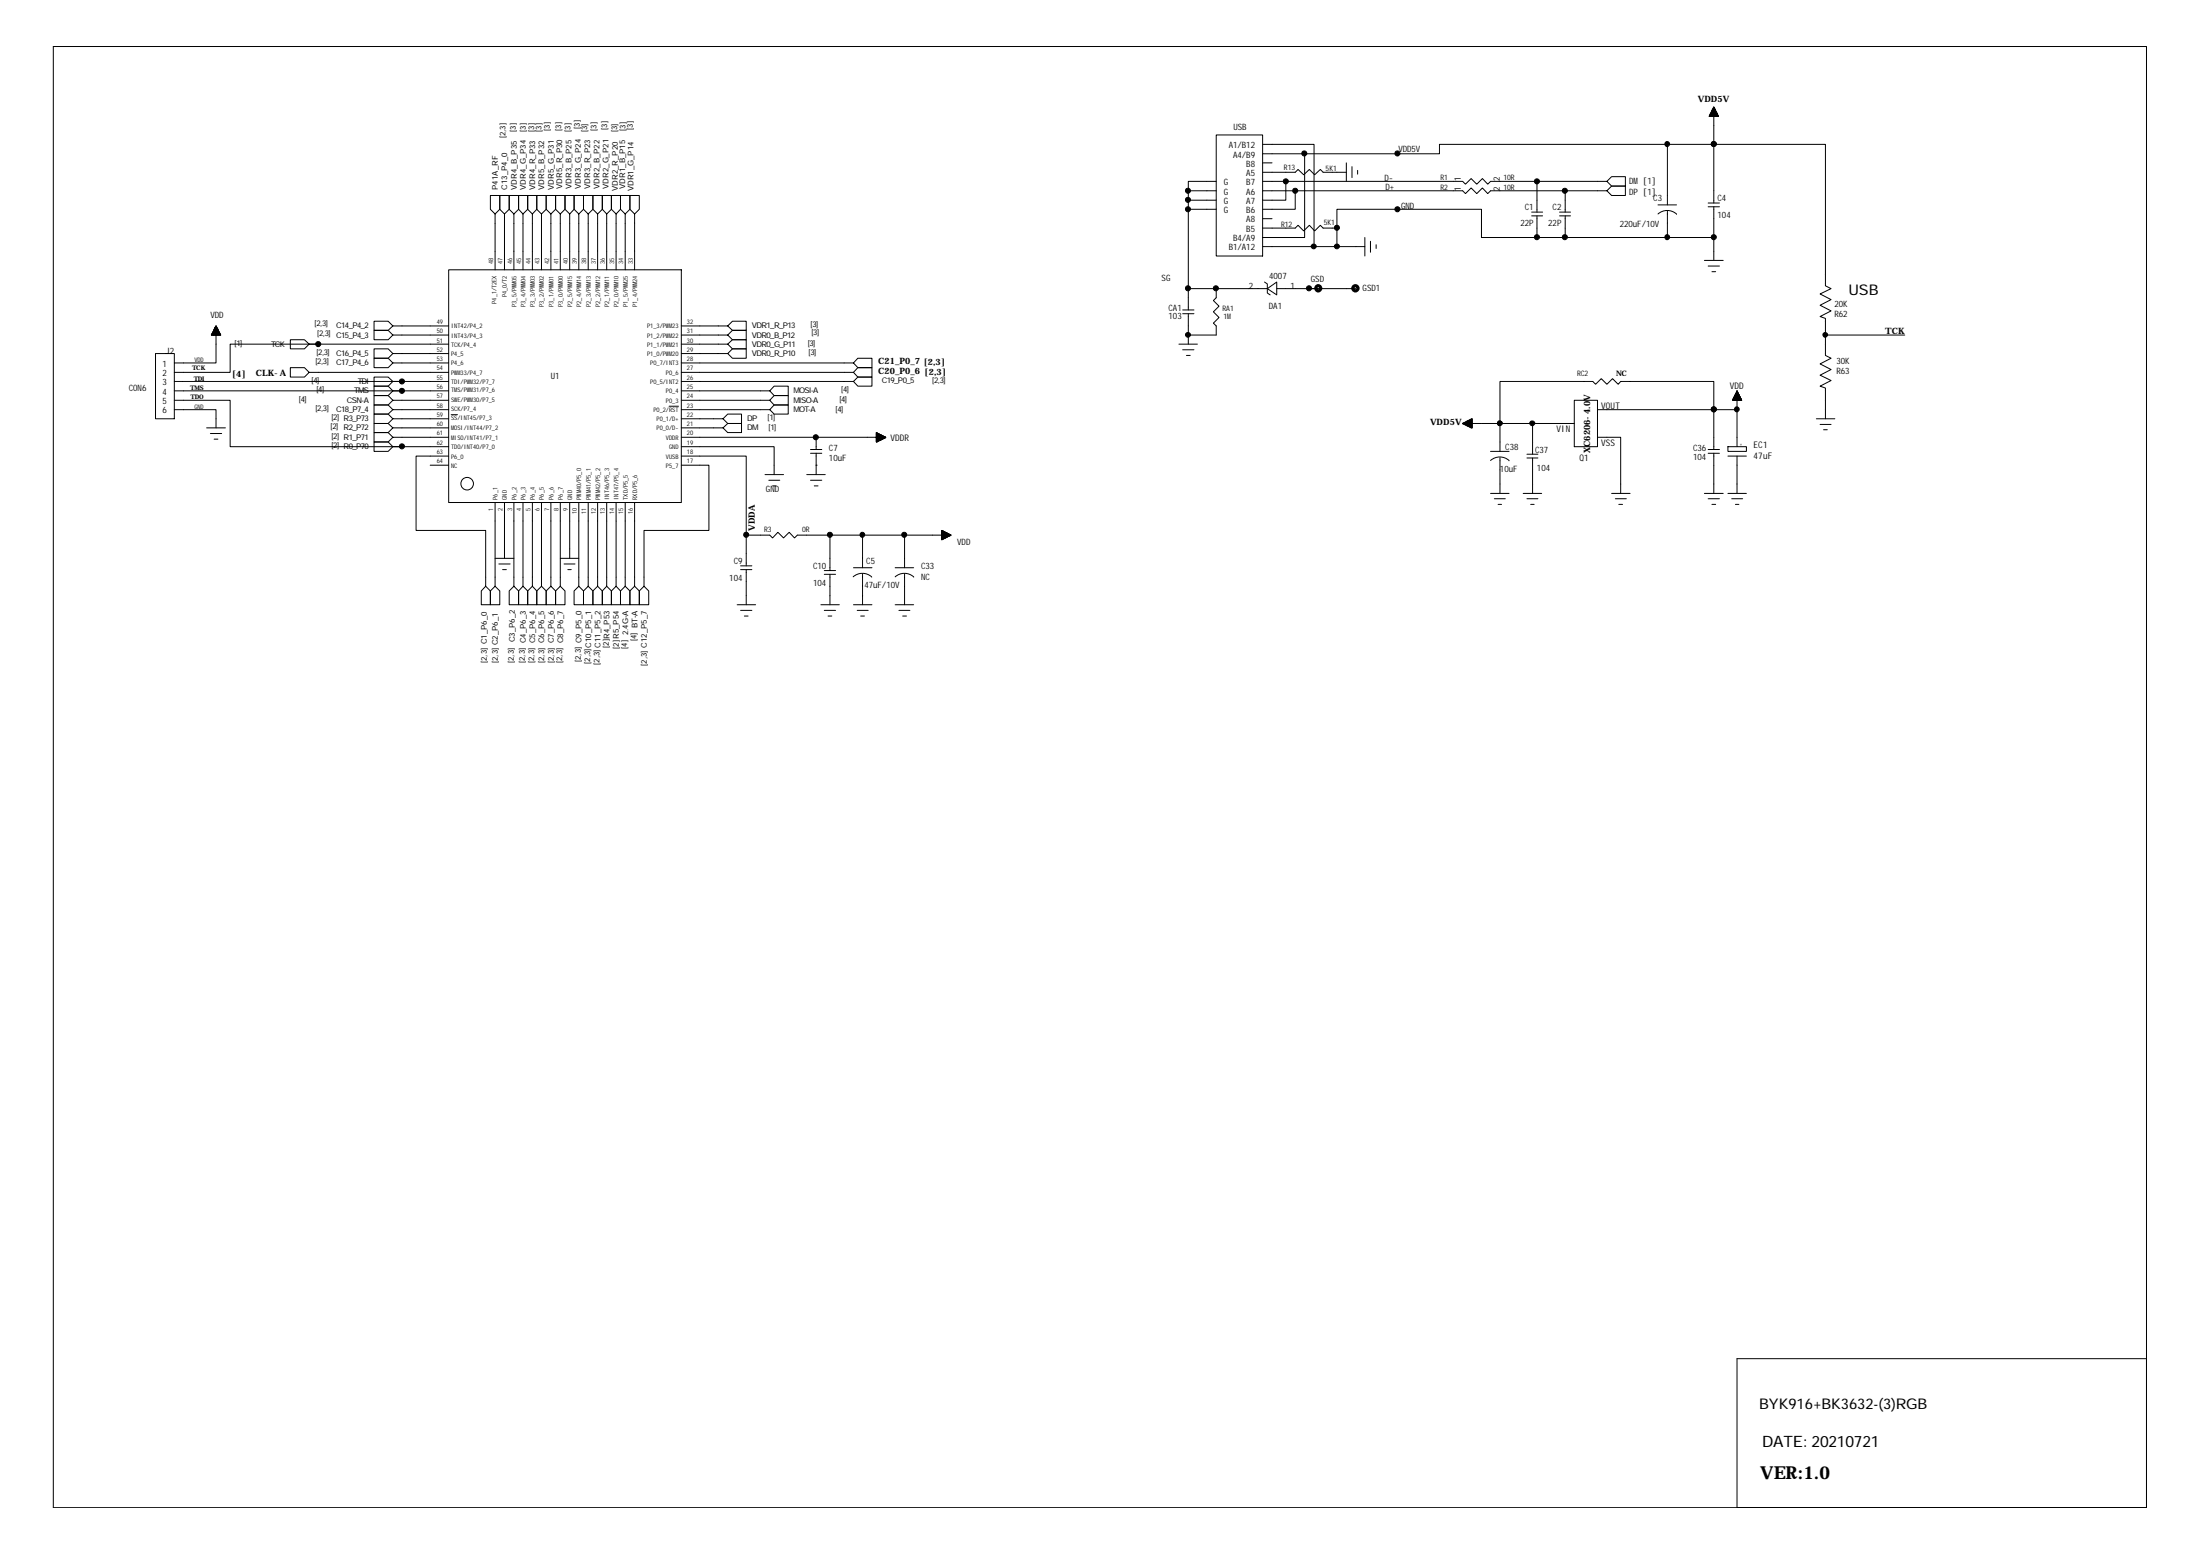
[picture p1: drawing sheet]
<svg xmlns="http://www.w3.org/2000/svg" width="297mm" height="210mm" viewBox="0 0 297 210" stroke-linecap="round" stroke-linejoin="round" font-family="sans-serif">
<g fill="none" stroke="#000" stroke-width=".14">
<path d="M7.2 6.3h282.6v197.2h-282.6zM164.2 18.2h6.3v16.4h-6.3zM170.5 19.5h6.9v13.8h3.1M225.1 19.5v8.2M225.1 19.5h21.4v19.1l.7 .4-1.5 .7 1.5 .7-1.5 .8 1.5 .8-1.5 .7 .8 .3v5l.7 .4-1.5 .7 1.5 .8-1.5 .7 1.5 .8-1.5 .7 .8 .3v4.1M225.1 19.5h-30.7v1.3h-5.7M230.8 15.7h1.2M230.8 15.6h1.1M230.8 15.6v.1M230.9 15.6h1v.1M230.9 15.5h1v.2M230.9 15.4v.3"/>
<path d="M230.9 15.4h1M230.9 15.3v.4M231 15.3h.8M231.1 15.2h.7v.5M231.1 15.1h.6M231.1 15v.7M231.1 15h.6v.7M231.1 15h.5v.7M231.1 14.9v.8M231.2 14.9h.4M231.2 14.8v.9M231.2 14.8h.4"/>
<path d="M231.3 14.8h.3M231.3 14.7h.2v1M231.3 14.6h.2M231.3 14.6v1.1M231.4 14.6h.1M231.4 14.5v1.2M231.4 15.7v-1.3l.6 1.3h-1.2l.6-1.3v13M231.5 14.7h-.2v1M231.6 14.7v1M231.6 14.8v.9M231.7 15.1h-.6v.6M231.8 15.2h-.8v.5"/>
<path d="M231.8 15.3v.4M231.9 15.3v.4M232 15.6h-1.2v.1M60.6 36.4h31.4v31.4h-31.4zM66.8 28.9l-.6-.6v-1.9h1.3v1.9l-.7 .6v7.5M68.1 28.9l-.6-.6v-1.9h1.2v1.9l-.6 .6v7.5M69.4 28.9l-.7-.6v-1.9h1.3v1.9l-.6 .6v7.5M70.6 28.9l-.6-.6v-1.9h1.2v1.9l-.6 .6v7.5M71.9 28.9l-.7-.6v-1.9h1.3v1.9l-.6 .6v7.5M73.1 28.9l-.6-.6v-1.9h1.2v1.9l-.6 .6v7.5M74.4 28.9l-.7-.6v-1.9h1.3v1.9l-.6 .6v7.5M75.6 28.9l-.6-.6v-1.9h1.3v1.9l-.7 .6v7.5"/>
<path d="M76.9 28.9l-.6-.6v-1.9h1.2v1.9l-.6 .6v7.5M78.1 28.9l-.6-.6v-1.9h1.3v1.9l-.7 .6v7.5M79.4 28.9l-.6-.6v-1.9h1.3v1.9l-.7 .6v7.5M80.7 28.9l-.6-.6v-1.9h1.2v1.9l-.6 .6v7.5M81.9 28.9l-.6-.6v-1.9h1.2v1.9l-.6 .6v7.5M83.2 28.9l-.6-.6v-1.9h1.2v1.9l-.6 .6v7.5M84.4 28.9l-.6-.6v-1.9h1.2v1.9l-.6 .6v7.5M85.7 28.9l-.7-.6v-1.9h1.3v1.9l-.6 .6v7.5M160.4 28.3v13.5M160.4 39h10.7M160.4 27v1.3h3.8M160.4 25.8v1.2h3.8"/>
<path d="M164.2 24.5h-3.8v1.3h3.8M164.2 39v1.2l-.4 .4 .8 .7-.8 .8 .8 .8-.8 .7 .4 .4v1.2h-3.8M164.2 39h.1M170.5 24.5h27l.4 .4 .7-.8 .8 .8 .8-.8 .7 .8 .4-.4h15.7l.6 .6h1.9v-1.3h-1.9l-.6 .7M170.5 25.8h27l.4 .3 .7-.7 .8 .7 .8-.7 .7 .7 .4-.3h15.7l.6 .6h1.9v-1.3h-1.9l-.6 .7M170.5 30.8h4.4l.4-.4 .7 .8 .8-.8 .7 .8 .8-.8 .3 .4h1.9M170.5 23.3h4.4l.4-.4 .7 .7 .8-.7 .7 .7 .8-.7 .3 .4h3.2M170.5 22h1.2M170.5 20.8h18.2M170.5 29.5h1.2M170.5 33.3h6.9M170.7 38.1l.4 .2v1.3l.4 .2"/>
<path d="M171.1 39l1.3-.9v1.7zM172.4 39h5.6M173.6 24.5v2.5h-3.1M174.9 25.8v2.5h-4.4M176.1 20.8v11.3h-5.6M176.8 39h6.2M180.5 33.3h3.8M180.5 30.8v2.5M181.8 22v2.5M182.5 22.5v1.5M183.3 23v.5M184.3 32.1v2.5"/>
<path d="M185 32.6v1.5M185.8 33v.5M188.7 28.3h-8.2v2.5M188.7 28.3h.1M188.7 20.8h.1M188.7 28.3h11.3v3.8h7.5M206.8 29.1h1.5M206.8 28.6h1.5M207.5 24.5v4.1M207.5 29.1v3M207.5 32.1h3.8M210.6 29.1h1.4"/>
<path d="M210.6 28.6h1.4M211.3 29.1v3h13.8M211.3 25.8v2.8M223.9 27.7h2.5M223.9 28.9a1.82 1.82 0 0 1 2.5 0M225.1 28.5v3.6M225.1 32.1h6.3M230.1 35.2h2.6M230.6 27.9h1.6M230.6 27.4h1.6M230.6 35.9h1.6M231.1 36.7h.5"/>
<path d="M231.4 27.9v7.3M21 47.7h2.5v8.8h-2.5zM23.5 54h7.6v6.3h23.2M23.5 55.3h5.7v2.5M23.5 52.8h37.1M23.5 51.5h37.1M27.9 57.8h2.5M28.4 58.5h1.5M28.5 45.2h1.3M28.6 45.2h1.2M28.6 45.1h1.2M28.6 45.2v-.1h1.1v.1"/>
<path d="M28.7 45h1M28.7 45.2v-.2h1v.2M28.7 44.9h.9M28.7 45.2v-.3h.9v.3M28.7 44.8h.9M28.8 45.2v-.4h.7v.4M28.8 44.7h.7M28.8 45.2v-.5h.7v.5M28.9 44.6h.6M28.9 45.2v-.7h.6v.7M28.9 44.5h.5M28.9 44.4h.5"/>
<path d="M28.9 59.3h.5M29 44.3h.3M29 45.2v-.9h.3v.9M29 44.2h.3M29.1 44.1h.2v1.1M29.1 44h.1M29.2 45.2v-1.2l-.7 1.2h1.3l-.6-1.2v5h-5.7M29.2 44.1h-.1v1.1M29.2 44v1.2M29.3 44.2h-.3v1M29.4 44.3v.9M29.4 44.4h-.4v.8"/>
<path d="M29.4 44.5h-.5v.7M29.4 44.4v.8M41.7 50.3l-.6-.7h-1.9v1.3h1.9l.6-.6h18.9M41.7 46.5l-.6-.6h-1.9v1.2h1.9l.6-.6h1.3M43 46.5h17.6M43 46.5h.1M43 46.5h-11.9v3.8h-7.6M53 51.5l-.6-.6h-1.9v1.2h1.9l.6-.6h1.3M53 52.8l-.6-.7h-1.9v1.3h1.9l.6-.6h1.3M53 54l-.6-.6h-1.9v1.3h1.9l.6-.7h7.6M53 59l-.6-.6h-1.9v1.3h1.9l.6-.7h7.6M53 57.8l-.6-.6h-1.9v1.2h1.9l.6-.6h7.6"/>
<path d="M53 56.5l-.6-.6h-1.9v1.3h1.9l.6-.7h7.6M53 55.3l-.6-.6h-1.9v1.2h1.9l.6-.6h7.6M53 49l-.6-.6h-1.9v1.2h1.9l.6-.6h7.6M53 47.7l-.6-.6h-1.9v1.3h1.9l.6-.7h7.6M53 45.2l-.6-.6h-1.9v1.3h1.9l.6-.7h7.6M53 44l-.6-.6h-1.9v1.2h1.9l.6-.6h7.6M54.3 51.5h.1M54.3 52.8h.1M60.9 56h.9M90.3 54.8h1.3M92 47.7h6.3l.6 .7h1.9v-1.3h-1.9l-.6 .6M92 46.5h6.3l.6 .6h1.9v-1.2h-1.9l-.6 .6"/>
<path d="M92 45.2h6.3l.6 .7h1.9v-1.3h-1.9l-.6 .6M92 44h6.3l.6 .6h1.9v-1.2h-1.9l-.6 .6M92 56.5h5.6l.7 .7h1.8v-1.3h-1.8l-.7 .6M92 57.8h5.6l.7 .6h1.8v-1.2h-1.8l-.7 .6M92 55.3h11.9l.6 .6h1.9v-1.2h-1.9l-.6 .6M92 54h11.9l.6 .7h1.9v-1.3h-1.9l-.6 .6M92 52.8h11.9l.6 .6h1.9v-1.3h-1.9l-.6 .7M92 51.5h23.2l.6 .6h1.9v-1.2h-1.9l-.6 .6M92 50.3h23.2l.6 .6h1.9v-1.3h-1.9l-.6 .7M92 49h23.2l.6 .6h1.9v-1.2h-1.9l-.6 .6M92 59h27.6l-1.3 .7v-1.3l1.3 .6h-1.3M110.2 59h.1"/>
<path d="M110.2 59v1.7M118.3 58.5h.3v1M118.3 58.4v1.3h.1v-1.3h-.1M118.3 59.6h.2M118.3 59.5h.3M118.3 58.6h.4v.9h-.4M118.3 59.5h.5M118.3 58.7h.6v.7h-.6M118.3 59.4h.7M118.3 59.2h1M118.3 59.2h1.2M118.3 59.1h1.2"/>
<path d="M118.3 59h1.2v.1M118.3 58.9h1.1v.3M118.3 58.9h1v.3M118.3 58.9h.9v.3M118.3 58.8h.8v.5M118.3 58.7h.7v.7M118.3 58.6h.5v.9M118.3 58.5h.2v1.1M118.4 58.5v1.1M118.5 58.5v1.1M118.7 58.6v.9M118.8 58.6v.8"/>
<path d="M119 58.7v.7M119 58.8v.5M119.2 58.8v.5h-.9M119.3 58.9v.3h-1M119.3 58.9v.3M119.5 59v.1M159.2 46.5h2.5M159.7 42.3h1.5M159.7 41.8h1.5M159.7 47.2h1.5M160.2 48h.5M160.4 45.2h.1"/>
<path d="M160.4 42.3v4.2M197.5 57.2h1.3M197.5 57.2l1.3-.7v1.3l-1.3-.6h5v3.7M197.6 57.2h1.2M197.6 57.1v.1M197.7 57.3h1.1M197.7 57.1v.1M197.8 57v.3h1M197.9 57v.4h.9M198 57.5h.8M198 56.9v.5M198.1 56.9v.6"/>
<path d="M198.2 56.8v.7M198.2 57.5h.6M198.3 56.7v.9h.5M198.4 56.7v.9M198.5 57.7h.3M198.5 56.7v1M198.6 56.6v1.1M198.7 56.6v1.2M198.8 56.8h-.7v.7h.7M198.8 57.1h-1.3v.1M198.8 56.9h-.8v.6M198.8 56.6h-.3v1.1"/>
<path d="M198.8 57h-.8v.4M198.8 56.7h-.4v.9h.4M198.8 57h-.9v.3M198.8 56.7h-.5v.9M198.8 57h-1.1v.3M198.8 56.8h-.6v.7M198.8 56.5v1.3h-.2v-1.2h.2M198.8 57.1h-1.1v.1M202.5 57.2h.1M206.9 57.2h5.7M206.9 57.2h-4.4v-5.7h12.6l.3 .4 .8-.8 .8 .8 .7-.8 .8 .8 .3-.4h12.6v9.2M206.9 57.2v4.1"/>
<path d="M212.6 54h3.1v6.3h-3.1zM215.7 59h3.1v7.6M215.7 55.3h18.8M231.4 55.3h.1M233.9 54h1.3M233.9 53.9h1.2M234 54v-.1h1.1v.1M234 53.9h1.1M234 54v-.2h1.1v.2M234.1 53.8h.9M234.1 54v-.3h.9v.3M234.1 53.7h.9"/>
<path d="M234.1 54v-.4h.8v.4M234.1 53.6h.8M234.2 54v-.5h.7v.5M234.2 53.4h.7M234.2 54v-.6h.7v.6M234.2 53.4h.6M234.3 53.3h.5M234.4 53.2h.3v.8M234.4 53.1h.3M234.4 54v-1h.3v1M234.4 53h.2M234.5 52.9h.1"/>
<path d="M234.5 52.8l-.6 1.2h1.3l-.7-1.2v2.5M234.5 55.3v5M234.6 52.8v1.2M234.6 52.8h-.1v1.2M234.6 52.9v1.1M234.7 53.1h-.3v.9M234.7 53.1v.9M234.7 53.2h-.4v.8M234.8 53.3v.7M234.8 53.3h-.5v.7M245.2 56.5h2.5M245.7 57.3h1.5"/>
<path d="M246.2 58h.5M246.5 45.2h10.7M53 60.3l-.6-.6h-1.9v1.2h1.9l.6-.6h1.3M54.3 60.3h.1M54.3 60.3h6.3M58.1 62.8h2.5M60.6 61.6h-4.4v10h9.4v7.5l.6 .7v1.8h-1.2v-1.8l.6-.7M66.8 67.8v11.3l.7 .7v1.8h-1.3v-1.8l.6-.7M66.8 75.4h2.6M67.4 76.1h1.5M67.9 76.9h.5M68.1 67.8v7.6"/>
<path d="M69.4 67.8v11.3l.6 .7v1.8h-1.3v-1.8l.7-.7M70.6 67.8v11.3l.6 .7v1.8h-1.2v-1.8l.6-.7M71.9 67.8v11.3l.6 .7v1.8h-1.3v-1.8l.7-.7M73.1 67.8v11.3l.6 .7v1.8h-1.2v-1.8l.6-.7M74.4 67.8v11.3l.6 .7v1.8h-1.3v-1.8l.7-.7M75.6 67.8v11.3l.7 .7v1.8h-1.3v-1.8l.6-.7M75.6 75.4h2.5M76.2 76.1h1.4M76.7 76.9h.4M76.9 67.8v7.6M78.1 67.8v11.3l.7 .7v1.8h-1.3v-1.8l.6-.7M79.4 67.8v11.3l.7 .7v1.8h-1.3v-1.8l.6-.7"/>
<path d="M80.7 67.8v11.3l.6 .7v1.8h-1.2v-1.8l.6-.7M81.9 67.8v11.3l.6 .7v1.8h-1.2v-1.8l.6-.7M83.2 67.8v11.3l.6 .7v1.8h-1.2v-1.8l.6-.7M84.4 67.8v11.3l.6 .7v1.8h-1.2v-1.8l.6-.7M85.7 67.8v11.3l.6 .7v1.8h-1.3v-1.8l.7-.7M92 62.8h3.7v8.8h-8.7v7.5l.6 .7v1.8h-1.3v-1.8l.7-.7M92 61.6h8.8v14.8M92 60.3h12.5v3.8M100 76.9h1.5M100 76.4h1.5M100.8 72.2h3.1l.4 .4 .7-.7 .8 .7 .8-.7 .7 .7 .4-.4h4.4M100.8 76.9v4.7"/>
<path d="M103.3 64.1h2.5M103.8 64.8h1.5M104.3 65.6h.5M108.9 64.1h2.5M109.4 60.7h1.6M109.4 61.2h1.6M109.4 64.8h1.6M109.9 65.6h.5M110.2 62.8h.1M110.2 61.2v2.9M111.3 77.5h1.5M111.3 77h1.5"/>
<path d="M112.1 77.5v4.1M115.2 77.9a1.82 1.82 0 0 1 2.5 0M115.2 76.6h2.5M116.5 72.2v4.4M116.5 77.4v4.2M116.5 72.2h5.6M116.5 72.2h-4.4v4.8M120.9 77.9a1.82 1.82 0 0 1 2.5 0M120.9 76.6h2.5M122.1 77.4v4.2M127.2 72.2h1.2l-1.2-.6v1.3l1.2-.7h-6.3v4.4M127.2 72.8h.1"/>
<path d="M127.2 71.7h.1v1h-.1M127.2 71.8h.4v.9h-.4M127.2 72.6h.5M127.2 72.6h.6M127.2 72.4h.9M127.2 72.4h1M127.2 72.3h1.1M127.2 72.2h1.2M127.2 72.2h1v.1M127.2 72.1h.9v.3M127.2 72h.7v.4M127.2 71.9h.6v.6"/>
<path d="M127.2 71.9h.5v.7M127.2 71.9h.4v.7M127.2 71.7h.2v1M127.2 71.6v1.2M127.2 71.6v1.3M127.3 71.7v1.1M127.4 71.7v1M127.5 71.8v.9h-.3M127.6 71.8v.8M127.7 71.9v.7M127.8 71.9v.6M127.9 72v.5h-.7"/>
<path d="M128 72v.4h-.8M128.1 72.1v.3M128.2 72.1v.2M128.3 72.2v.1M201.3 66.6h2.5M201.3 62.2a1.82 1.82 0 0 1 2.5 0M201.3 60.9h2.5M201.8 67.3h1.4M202.3 68.1h.4M202.5 61.8v4.8M205.7 66.6h2.5M206.2 61.3h1.4"/>
<path d="M206.2 61.8h1.4M206.2 67.3h1.4M206.7 68.1h.4M206.9 61.8v4.8M217.6 66.6h2.5M218.1 67.3h1.5M218.6 68.1h.5M230.1 66.6h2.6M230.6 67.3h1.6M230.6 60.7h1.6M230.6 61.2h1.6M231.1 68.1h.5"/>
<path d="M231.4 61.2v5.4M233.3 60.3h2.5v.6h-2.5zM233.3 61.6h2.5M233.3 66.6h2.5M233.8 67.3h1.5M234.3 68.1h.5M234.5 61.6v5M99.5 81.6h2.5M100 82.4h1.5M100.5 83.2h.5M110.8 81.6h2.5M111.3 82.4h1.5"/>
<path d="M111.8 83.2h.5M115.2 81.6h2.5M115.7 82.4h1.5M116.2 83.2h.5M120.9 81.6h2.5M121.4 82.4h1.5M121.9 83.2h.5M289.8 183.4h-55.3v20.1"/>
<circle cx="63.1" cy="65.3" r=".85"/>
</g>
<path d="M177.9 38.8h.2v.3h-.1h-.1zM182.9 38.8h.2l.1 .1-.1 .2h-.1h-.1z" fill="none" stroke="#000" stroke-width=".72"/>
<g fill="#000" stroke="#000" stroke-width=".14">
<circle cx="225.1" cy="19.4" r=".33"/>
<circle cx="231.4" cy="19.4" r=".34"/>
<circle cx="160.4" cy="27" r=".34"/>
<circle cx="160.4" cy="38.9" r=".34"/>
<circle cx="160.4" cy="28.2" r=".34"/>
<circle cx="160.4" cy="25.7" r=".34"/>
<circle cx="164.2" cy="38.9" r=".34"/>
<circle cx="173.6" cy="24.5" r=".34"/>
<circle cx="174.9" cy="25.7" r=".34"/>
<circle cx="176.1" cy="20.7" r=".34"/>
<circle cx="176.7" cy="38.9" r=".34"/>
<circle cx="177.4" cy="33.3" r=".33"/>
<circle cx="180.5" cy="30.7" r=".34"/>
<circle cx="180.5" cy="33.3" r=".33"/>
<circle cx="188.7" cy="28.2" r=".34"/>
<circle cx="188.7" cy="20.7" r=".34"/>
<circle cx="207.5" cy="32" r=".34"/>
<circle cx="207.5" cy="24.5" r=".34"/>
<circle cx="211.3" cy="32" r=".34"/>
<circle cx="211.3" cy="25.7" r=".34"/>
<circle cx="225.1" cy="32" r=".33"/>
<circle cx="231.4" cy="32" r=".34"/>
<circle cx="43" cy="46.4" r=".34"/>
<circle cx="54.3" cy="51.5" r=".34"/>
<circle cx="54.3" cy="52.8" r=".34"/>
<circle cx="110.1" cy="59" r=".34"/>
<circle cx="160.4" cy="45.2" r=".33"/>
<circle cx="202.5" cy="57.1" r=".32"/>
<circle cx="206.9" cy="57.1" r=".33"/>
<circle cx="231.4" cy="55.3" r=".34"/>
<circle cx="234.5" cy="55.3" r=".33"/>
<circle cx="246.4" cy="45.2" r=".32"/>
<circle cx="54.3" cy="60.2" r=".34"/>
<circle cx="100.7" cy="72.2" r=".34"/>
<circle cx="112.1" cy="72.2" r=".34"/>
<circle cx="116.4" cy="72.2" r=".33"/>
<circle cx="122.1" cy="72.2" r=".34"/>
</g>
<text font-size="2.4" x="237.7" y="199.7">VER:1.0</text>
<text font-size="2.1" x="237.9" y="195.3">DATE: 20210721</text>
<g font-size="2">
<text x="249.6" y="39.8">USB</text>
<text x="237.5" y="190.2">BYK916+BK3632-(3)RGB</text>
</g>
<g font-size="1.2">
<text x="166.5" y="17.6">USB</text>
<text x="229.2" y="13.8">VDD5V</text>
<text x="165.9" y="20">A1/B12</text>
<text x="166.5" y="21.3">A4/B9</text>
<text x="168.3" y="23.8">A5</text>
<text x="168.3" y="22.5">B8</text>
<text x="188.8" y="20.5">VDD5V</text>
<text x="165.2" y="28.8">G</text>
<text x="165.2" y="27.5">G</text>
<text x="165.2" y="26.3">G</text>
<text x="165.2" y="25">G</text>
<text x="168.3" y="25">B7</text>
<text x="168.3" y="26.3">A6</text>
<text x="168.3" y="27.5">A7</text>
<text x="168.3" y="28.8">B6</text>
<text x="186.9" y="24.4">D-</text>
<text x="187.1" y="25.6">D+</text>
<text x="189.2" y="28.2">GND</text>
<text x="197.2" y="25.8" transform="rotate(-90 197.2 25.8)">1</text>
<text x="197.2" y="24.5" transform="rotate(-90 197.2 24.5)">1</text>
<text x="202.5" y="25.8" transform="rotate(-90 202.5 25.8)">2</text>
<text x="202.5" y="24.5" transform="rotate(-90 202.5 24.5)">2</text>
<text x="205.9" y="28.4">C1</text>
<text x="209.6" y="28.4">C2</text>
<text x="220" y="26.3">DP [1]</text>
<text x="220" y="24.9">DM [1]</text>
<text x="223.2" y="27.1">C3</text>
<text x="231.9" y="27.1">C4</text>
<text x="231.9" y="29.4">104</text>
<text x="165.9" y="33.8">B1/A12</text>
<text x="166.5" y="32.6">B4/A9</text>
<text x="168.3" y="30">A8</text>
<text x="168.3" y="31.3">B5</text>
<text x="205.3" y="30.5">22P</text>
<text x="209" y="30.5">22P</text>
<text x="218.7" y="30.7">220uF/10V</text>
<text x="156.8" y="37.9">SG</text>
<text x="157.8" y="42">CA1</text>
<text x="168.6" y="39">2</text>
<text x="171.3" y="41.7">DA1</text>
<text x="171.4" y="37.7">4007</text>
<text x="174.2" y="39">1</text>
<text x="177" y="38.1">GSD</text>
<text x="184" y="39.3">GSD1</text>
<text x="247.7" y="41.5">20K</text>
<text x="22.4" y="47.7">J2</text>
<text x="28.4" y="43">VDD</text>
<text x="157.8" y="43.1">103</text>
<text x="247.7" y="42.7">R62</text>
<text x="254.6" y="45.1">TCK</text>
<text x="17.4" y="52.8">CON6</text>
<text x="21.9" y="49.5">1</text>
<text x="21.9" y="50.8">2</text>
<text x="21.9" y="52">3</text>
<text x="21.9" y="53.3">4</text>
<text x="31.3" y="50.9">[4]</text>
<text x="34.5" y="50.8">CLK-A</text>
<text x="74.4" y="51.1">U1</text>
<text x="118.6" y="50.5">C20_P0_6 [2,3]</text>
<text x="118.6" y="49.1">C21_P0_7 [2,3]</text>
<text x="233.6" y="52.5">VDD</text>
<text x="247.9" y="50.5">R63</text>
<text x="247.9" y="49.1">30K</text>
<text x="21.9" y="54.5">5</text>
<text x="21.9" y="55.8">6</text>
<text x="120.2" y="59.5">VDDR</text>
<text x="193.1" y="57.4">VDD5V</text>
<text x="210.1" y="58.3">VIN</text>
<text x="216.2" y="55.2">VOUT</text>
<text x="111.9" y="60.9">C7</text>
<text x="111.9" y="62.2">10uF</text>
<text x="202.5" y="63.7">10uF</text>
<text x="203.2" y="60.8">C38</text>
<text x="207.3" y="61.2">C37</text>
<text x="207.5" y="63.6">104</text>
<text x="213.3" y="62.2">Q1</text>
<text x="214.7" y="61.1" transform="rotate(-90 214.7 61.1)">XC6206-4.0V</text>
<text x="216.2" y="60.2">VSS</text>
<text x="228.6" y="60.9">C36</text>
<text x="228.6" y="62.1">104</text>
<text x="236.8" y="60.4">EC1</text>
<text x="236.8" y="62">47uF</text>
<text x="101.9" y="71.6" transform="rotate(-90 101.9 71.6)">VDDA</text>
<text x="103.4" y="66.5">GND</text>
<text x="99.1" y="76.1">C9</text>
<text x="109.8" y="76.8">C10</text>
<text x="117" y="76.1">C5</text>
<text x="124.4" y="76.8">C33</text>
<text x="129.2" y="73.6">VDD</text>
<text x="98.5" y="78.4">104</text>
<text x="109.8" y="79.1">104</text>
<text x="116.7" y="79.4">47uF/10V</text>
<text x="124.4" y="78.3">NC</text>
</g>
<g font-size="1.1">
<text x="69.6" y="17.8" transform="rotate(-90 69.6 17.8)">[3]</text>
<text x="71" y="17.8" transform="rotate(-90 71 17.8)">[3]</text>
<text x="72.1" y="17.8" transform="rotate(-90 72.1 17.8)">[3]</text>
<text x="73.1" y="17.8" transform="rotate(-90 73.1 17.8)">[3]</text>
<text x="74.3" y="17.7" transform="rotate(-90 74.3 17.7)">[3]</text>
<text x="75.8" y="17.7" transform="rotate(-90 75.8 17.7)">[3]</text>
<text x="77" y="17.8" transform="rotate(-90 77 17.8)">[3]</text>
<text x="78.3" y="17.4" transform="rotate(-90 78.3 17.4)">[3]</text>
<text x="79.3" y="17.9" transform="rotate(-90 79.3 17.9)">[3]</text>
<text x="80.6" y="17.7" transform="rotate(-90 80.6 17.7)">[3]</text>
<text x="82" y="17.5" transform="rotate(-90 82 17.5)">[3]</text>
<text x="83.3" y="17.9" transform="rotate(-90 83.3 17.9)">[3]</text>
<text x="84.5" y="17.7" transform="rotate(-90 84.5 17.7)">[3]</text>
<text x="85.4" y="17.5" transform="rotate(-90 85.4 17.5)">[3]</text>
<text x="68.2" y="18.7" transform="rotate(-90 68.2 18.7)">[2,3]</text>
<text x="67.2" y="25.6" transform="rotate(-90 67.2 25.6)">P41A_RF</text>
<text x="68.5" y="25.6" transform="rotate(-90 68.5 25.6)">C13_P4_0</text>
<text x="69.8" y="25.6" transform="rotate(-90 69.8 25.6)">VDR4_B_P35</text>
<text x="71" y="25.6" transform="rotate(-90 71 25.6)">VDR4_G_P34</text>
<text x="72.3" y="25.6" transform="rotate(-90 72.3 25.6)">VDR4_R_P33</text>
<text x="73.5" y="25.6" transform="rotate(-90 73.5 25.6)">VDR5_B_P32</text>
<text x="74.8" y="25.6" transform="rotate(-90 74.8 25.6)">VDR5_G_P31</text>
<text x="75.9" y="25.5" transform="rotate(-90 75.9 25.5)">VDR5_R_P30</text>
<text x="77.2" y="25.5" transform="rotate(-90 77.2 25.5)">VDR3_B_P25</text>
<text x="78.4" y="25.5" transform="rotate(-90 78.4 25.5)">VDR3_G_P24</text>
<text x="79.7" y="25.5" transform="rotate(-90 79.7 25.5)">VDR3_R_P23</text>
<text x="80.9" y="25.5" transform="rotate(-90 80.9 25.5)">VDR2_B_P22</text>
<text x="82.2" y="25.5" transform="rotate(-90 82.2 25.5)">VDR2_G_P21</text>
<text x="83.4" y="25.8" transform="rotate(-90 83.4 25.8)">VDR2_R_P20</text>
<text x="84.4" y="25.5" transform="rotate(-90 84.4 25.5)">VDR1_B_P15</text>
<text x="85.6" y="25.8" transform="rotate(-90 85.6 25.8)">VDR1_G_P14</text>
<text x="31.7" y="46.7">[1]</text>
<text x="36.6" y="46.8">TCK</text>
<text x="42.5" y="44">[2,3]</text>
<text x="42.7" y="47.9">[2,3]</text>
<text x="42.8" y="45.4">[2,3] C15_P4_3</text>
<text x="45.4" y="44.3">C14_P4_2</text>
<text x="101.5" y="46.8">VDR0_G_P11</text>
<text x="101.5" y="45.6">VDR0_B_P12</text>
<text x="101.5" y="44.3">VDR1_R_P13</text>
<text x="109.1" y="46.7">[3]</text>
<text x="109.2" y="47.9">[3]</text>
<text x="109.4" y="44.2">[3]</text>
<text x="109.6" y="45.3">[3]</text>
<text x="42.1" y="51.7">[4]</text>
<text x="42.6" y="49.2">[2,3]</text>
<text x="42.7" y="52.9">[4]</text>
<text x="45.4" y="49.3">C17_P4_6</text>
<text x="45.4" y="48.1">C16_P4_5</text>
<text x="47.8" y="53.1">TMS</text>
<text x="48.3" y="51.8">TDI</text>
<text x="101.5" y="48.1">VDR0_R_P10</text>
<text x="107.1" y="53.1">MOSI-A</text>
<text x="113.6" y="52.9">[4]</text>
<text x="119" y="51.7">C19_P0_5</text>
<text x="125.9" y="51.7">[2,3]</text>
<text x="40.3" y="54.2">[4]</text>
<text x="42.6" y="55.5">[2,3]</text>
<text x="44.6" y="58">[2] R2_P72</text>
<text x="44.7" y="59.2">[2] R1_P71</text>
<text x="44.7" y="56.7">[2] R3_P73</text>
<text x="45.4" y="55.6">C18_P7_4</text>
<text x="46.8" y="54.4">CSN-A</text>
<text x="100.9" y="56.9">DP</text>
<text x="100.9" y="58.1">DM</text>
<text x="103.6" y="56.7">[1]</text>
<text x="103.8" y="58.1">[1]</text>
<text x="107.1" y="55.6">MOT-A</text>
<text x="107.1" y="54.4">MISO-A</text>
<text x="112.8" y="55.6">[4]</text>
<text x="113.3" y="54.2">[4]</text>
<text x="44.7" y="60.5">[2] R0_P70</text>
<text x="65.7" y="89.5" transform="rotate(-90 65.7 89.5)">[2,3] C1_P6_0</text>
<text x="67.2" y="89.5" transform="rotate(-90 67.2 89.5)">[2,3] C2_P6_1</text>
<text x="69.4" y="89.5" transform="rotate(-90 69.4 89.5)">[2,3] C3_P6_2</text>
<text x="70.9" y="89.5" transform="rotate(-90 70.9 89.5)">[2,3] C4_P6_3</text>
<text x="72.1" y="89.5" transform="rotate(-90 72.1 89.5)">[2,3] C5_P6_4</text>
<text x="73.5" y="89.5" transform="rotate(-90 73.5 89.5)">[2,3] C6_P6_5</text>
<text x="74.8" y="89.5" transform="rotate(-90 74.8 89.5)">[2,3] C7_P6_6</text>
<text x="75.9" y="89.5" transform="rotate(-90 75.9 89.5)">[2,3] C8_P6_7</text>
<text x="78.4" y="89.4" transform="rotate(-90 78.4 89.4)">[2,3] C9_P5_0</text>
<text x="79.7" y="89.6" transform="rotate(-90 79.7 89.6)">[2,3]C10_P5_1</text>
<text x="80.9" y="89.8" transform="rotate(-90 80.9 89.8)">[2,3] C11_P5_2</text>
<text x="82.2" y="87.5" transform="rotate(-90 82.2 87.5)">[2]R4_P53</text>
<text x="83.6" y="87.6" transform="rotate(-90 83.6 87.6)">[2]R5_P54</text>
<text x="84.7" y="87.6" transform="rotate(-90 84.7 87.6)">[4] 2.4G-A</text>
<text x="85.9" y="86.6" transform="rotate(-90 85.9 86.6)">[4] BT-A</text>
<text x="87.3" y="89.9" transform="rotate(-90 87.3 89.9)">[2,3] C12_P5_7</text>
</g>
<g font-size="1">
<text x="173.4" y="23">R13</text>
<text x="179" y="23.1">5K1</text>
<text x="194.5" y="24.4">R1</text>
<text x="194.5" y="25.6">R2</text>
<text x="203" y="24.4">10R</text>
<text x="203" y="25.6">10R</text>
<text x="173" y="30.7">R12</text>
<text x="178.7" y="30.4">5K1</text>
<text x="165.1" y="42">RA1</text>
<text x="165.2" y="43.1">1M</text>
<text x="212.9" y="50.8">RC2</text>
<text x="218.2" y="50.8">NC</text>
<text x="103.2" y="71.9">R3</text>
<text x="108.3" y="71.9">0R</text>
</g>
<g font-size=".8">
<text x="66.6" y="35.7" transform="rotate(-90 66.6 35.7)">48</text>
<text x="67.9" y="35.7" transform="rotate(-90 67.9 35.7)">47</text>
<text x="69.1" y="35.7" transform="rotate(-90 69.1 35.7)">46</text>
<text x="70.4" y="35.7" transform="rotate(-90 70.4 35.7)">45</text>
<text x="71.6" y="35.7" transform="rotate(-90 71.6 35.7)">44</text>
<text x="72.9" y="35.7" transform="rotate(-90 72.9 35.7)">43</text>
<text x="74.1" y="35.7" transform="rotate(-90 74.1 35.7)">42</text>
<text x="75.4" y="35.7" transform="rotate(-90 75.4 35.7)">41</text>
<text x="76.7" y="35.7" transform="rotate(-90 76.7 35.7)">40</text>
<text x="77.9" y="35.7" transform="rotate(-90 77.9 35.7)">39</text>
<text x="79.2" y="35.7" transform="rotate(-90 79.2 35.7)">38</text>
<text x="80.4" y="35.7" transform="rotate(-90 80.4 35.7)">37</text>
<text x="81.7" y="35.7" transform="rotate(-90 81.7 35.7)">36</text>
<text x="82.9" y="35.7" transform="rotate(-90 82.9 35.7)">35</text>
<text x="84.2" y="35.7" transform="rotate(-90 84.2 35.7)">34</text>
<text x="85.4" y="35.7" transform="rotate(-90 85.4 35.7)">33</text>
<text x="67.1" y="41" transform="rotate(-90 67.1 41)">P4_1/T2EX</text>
<text x="68.5" y="40.1" transform="rotate(-90 68.5 40.1)">P4_0/T2</text>
<text x="69.7" y="41.4" transform="rotate(-90 69.7 41.4)">P3_5/PWM05</text>
<text x="71" y="41.4" transform="rotate(-90 71 41.4)">P3_4/PWM04</text>
<text x="72.2" y="41.4" transform="rotate(-90 72.2 41.4)">P3_3/PWM03</text>
<text x="73.4" y="41.4" transform="rotate(-90 73.4 41.4)">P3_2/PWM02</text>
<text x="74.7" y="41.4" transform="rotate(-90 74.7 41.4)">P3_1/PWM01</text>
<text x="76" y="41.4" transform="rotate(-90 76 41.4)">P3_0/PWM00</text>
<text x="77.3" y="41.4" transform="rotate(-90 77.3 41.4)">P2_5/PWM15</text>
<text x="78.5" y="41.4" transform="rotate(-90 78.5 41.4)">P2_4/PWM14</text>
<text x="79.8" y="41.4" transform="rotate(-90 79.8 41.4)">P2_3/PWM13</text>
<text x="81" y="41.4" transform="rotate(-90 81 41.4)">P2_2/PWM12</text>
<text x="82.3" y="41.4" transform="rotate(-90 82.3 41.4)">P2_1/PWM11</text>
<text x="83.5" y="41.4" transform="rotate(-90 83.5 41.4)">P2_0/PWM10</text>
<text x="84.8" y="41.4" transform="rotate(-90 84.8 41.4)">P1_5/PWM25</text>
<text x="86" y="41.4" transform="rotate(-90 86 41.4)">P1_4/PWM24</text>
<text x="59" y="43.7">49</text>
<text x="59" y="45">50</text>
<text x="59" y="46.2">51</text>
<text x="59" y="47.5">52</text>
<text x="60.9" y="44.3">INT42/P4_2</text>
<text x="60.9" y="45.6">INT43/P4_3</text>
<text x="60.9" y="46.8">TCK/P4_4</text>
<text x="87.4" y="46.8">P1_1/PWM21</text>
<text x="87.4" y="45.6">P1_2/PWM22</text>
<text x="87.4" y="44.3">P1_3/PWM23</text>
<text x="92.8" y="47.5">29</text>
<text x="92.8" y="46.2">30</text>
<text x="92.8" y="45">31</text>
<text x="92.8" y="43.7">32</text>
<text x="25.7" y="52.6">TMS</text>
<text x="25.7" y="53.9">TDO</text>
<text x="26" y="50">TCK</text>
<text x="26.2" y="51.4">TDI</text>
<text x="26.2" y="48.9">VDD</text>
<text x="59" y="48.7">53</text>
<text x="59" y="50">54</text>
<text x="59" y="51.2">55</text>
<text x="59" y="52.5">56</text>
<text x="59" y="53.8">57</text>
<text x="60.9" y="48.1">P4_5</text>
<text x="60.9" y="49.3">P4_6</text>
<text x="60.9" y="50.6">PWM33/P4_7</text>
<text x="60.9" y="51.8">TDI/PWM32/P7_7</text>
<text x="60.9" y="53">TMS/PWM31/P7_6</text>
<text x="87.4" y="48.1">P1_0/PWM20</text>
<text x="87.8" y="51.8">P0_5/INT2</text>
<text x="87.8" y="49.3">P0_7/INT3</text>
<text x="89.9" y="53.1">P0_4</text>
<text x="89.9" y="50.6">P0_6</text>
<text x="92.8" y="53.8">24</text>
<text x="92.8" y="52.5">25</text>
<text x="92.8" y="51.2">26</text>
<text x="92.8" y="50">27</text>
<text x="92.8" y="48.7">28</text>
<text x="26.2" y="55.2">GND</text>
<text x="59" y="55">58</text>
<text x="59" y="56.3">59</text>
<text x="59" y="57.5">60</text>
<text x="59" y="58.8">61</text>
<text x="60.9" y="54.2">SWE/PWM30/P7_5</text>
<text x="60.9" y="55.5">SCK/P7_4</text>
<text x="60.9" y="56.7">SS/INT45/P7_3</text>
<text x="60.9" y="58.1">MOSI/INT44/P7_2</text>
<text x="60.9" y="59.4">MISO/INT41/P7_1</text>
<text x="88.2" y="55.6">P0_2/RST</text>
<text x="88.6" y="58.1">P0_0/D-</text>
<text x="88.6" y="56.9">P0_1/D+</text>
<text x="89.9" y="59.4">VDDR</text>
<text x="89.9" y="54.4">P0_3</text>
<text x="92.8" y="58.8">20</text>
<text x="92.8" y="57.5">21</text>
<text x="92.8" y="56.3">22</text>
<text x="92.8" y="55">23</text>
<text x="59" y="60">62</text>
<text x="59" y="61.3">63</text>
<text x="59" y="62.5">64</text>
<text x="60.9" y="60.6">TDO/INT40/P7_0</text>
<text x="60.9" y="61.9">P6_0</text>
<text x="60.9" y="63.1">NC</text>
<text x="89.9" y="63.1">P5_7</text>
<text x="89.9" y="61.9">VUSB</text>
<text x="90.3" y="60.6">GND</text>
<text x="92.8" y="62.5">17</text>
<text x="92.8" y="61.3">18</text>
<text x="92.8" y="60">19</text>
<text x="66.6" y="69" transform="rotate(-90 66.6 69)">1</text>
<text x="67.2" y="67.5" transform="rotate(-90 67.2 67.5)">P6_1</text>
<text x="67.9" y="69" transform="rotate(-90 67.9 69)">2</text>
<text x="68.5" y="67.5" transform="rotate(-90 68.5 67.5)">GND</text>
<text x="69.1" y="69" transform="rotate(-90 69.1 69)">3</text>
<text x="69.7" y="67.5" transform="rotate(-90 69.7 67.5)">P6_2</text>
<text x="70.4" y="69" transform="rotate(-90 70.4 69)">4</text>
<text x="71" y="67.5" transform="rotate(-90 71 67.5)">P6_3</text>
<text x="71.6" y="69" transform="rotate(-90 71.6 69)">5</text>
<text x="72.2" y="67.5" transform="rotate(-90 72.2 67.5)">P6_4</text>
<text x="72.9" y="69" transform="rotate(-90 72.9 69)">6</text>
<text x="73.4" y="67.5" transform="rotate(-90 73.4 67.5)">P6_5</text>
<text x="74.1" y="69" transform="rotate(-90 74.1 69)">7</text>
<text x="74.7" y="67.5" transform="rotate(-90 74.7 67.5)">P6_6</text>
<text x="75.4" y="69" transform="rotate(-90 75.4 69)">8</text>
<text x="76" y="67.5" transform="rotate(-90 76 67.5)">P6_7</text>
<text x="76.7" y="69" transform="rotate(-90 76.7 69)">9</text>
<text x="77.3" y="67.5" transform="rotate(-90 77.3 67.5)">GND</text>
<text x="77.9" y="69.4" transform="rotate(-90 77.9 69.4)">10</text>
<text x="78.5" y="67.5" transform="rotate(-90 78.5 67.5)">PWM40/P5_0</text>
<text x="79.2" y="69.4" transform="rotate(-90 79.2 69.4)">11</text>
<text x="79.8" y="67.5" transform="rotate(-90 79.8 67.5)">PWM41/P5_1</text>
<text x="80.4" y="69.4" transform="rotate(-90 80.4 69.4)">12</text>
<text x="81" y="67.5" transform="rotate(-90 81 67.5)">PWM42/P5_2</text>
<text x="81.7" y="69.4" transform="rotate(-90 81.7 69.4)">13</text>
<text x="82.3" y="67.5" transform="rotate(-90 82.3 67.5)">INT46/P5_3</text>
<text x="82.9" y="69.4" transform="rotate(-90 82.9 69.4)">14</text>
<text x="83.5" y="67.5" transform="rotate(-90 83.5 67.5)">INT47/P5_4</text>
<text x="84.2" y="69.4" transform="rotate(-90 84.2 69.4)">15</text>
<text x="84.8" y="67.5" transform="rotate(-90 84.8 67.5)">TXD/P5_5</text>
<text x="85.4" y="69.4" transform="rotate(-90 85.4 69.4)">16</text>
<text x="86" y="67.5" transform="rotate(-90 86 67.5)">RXD/P5_6</text>
</g>
<text font-size=".7" x="234.9" y="60.2">+</text>
</svg>
